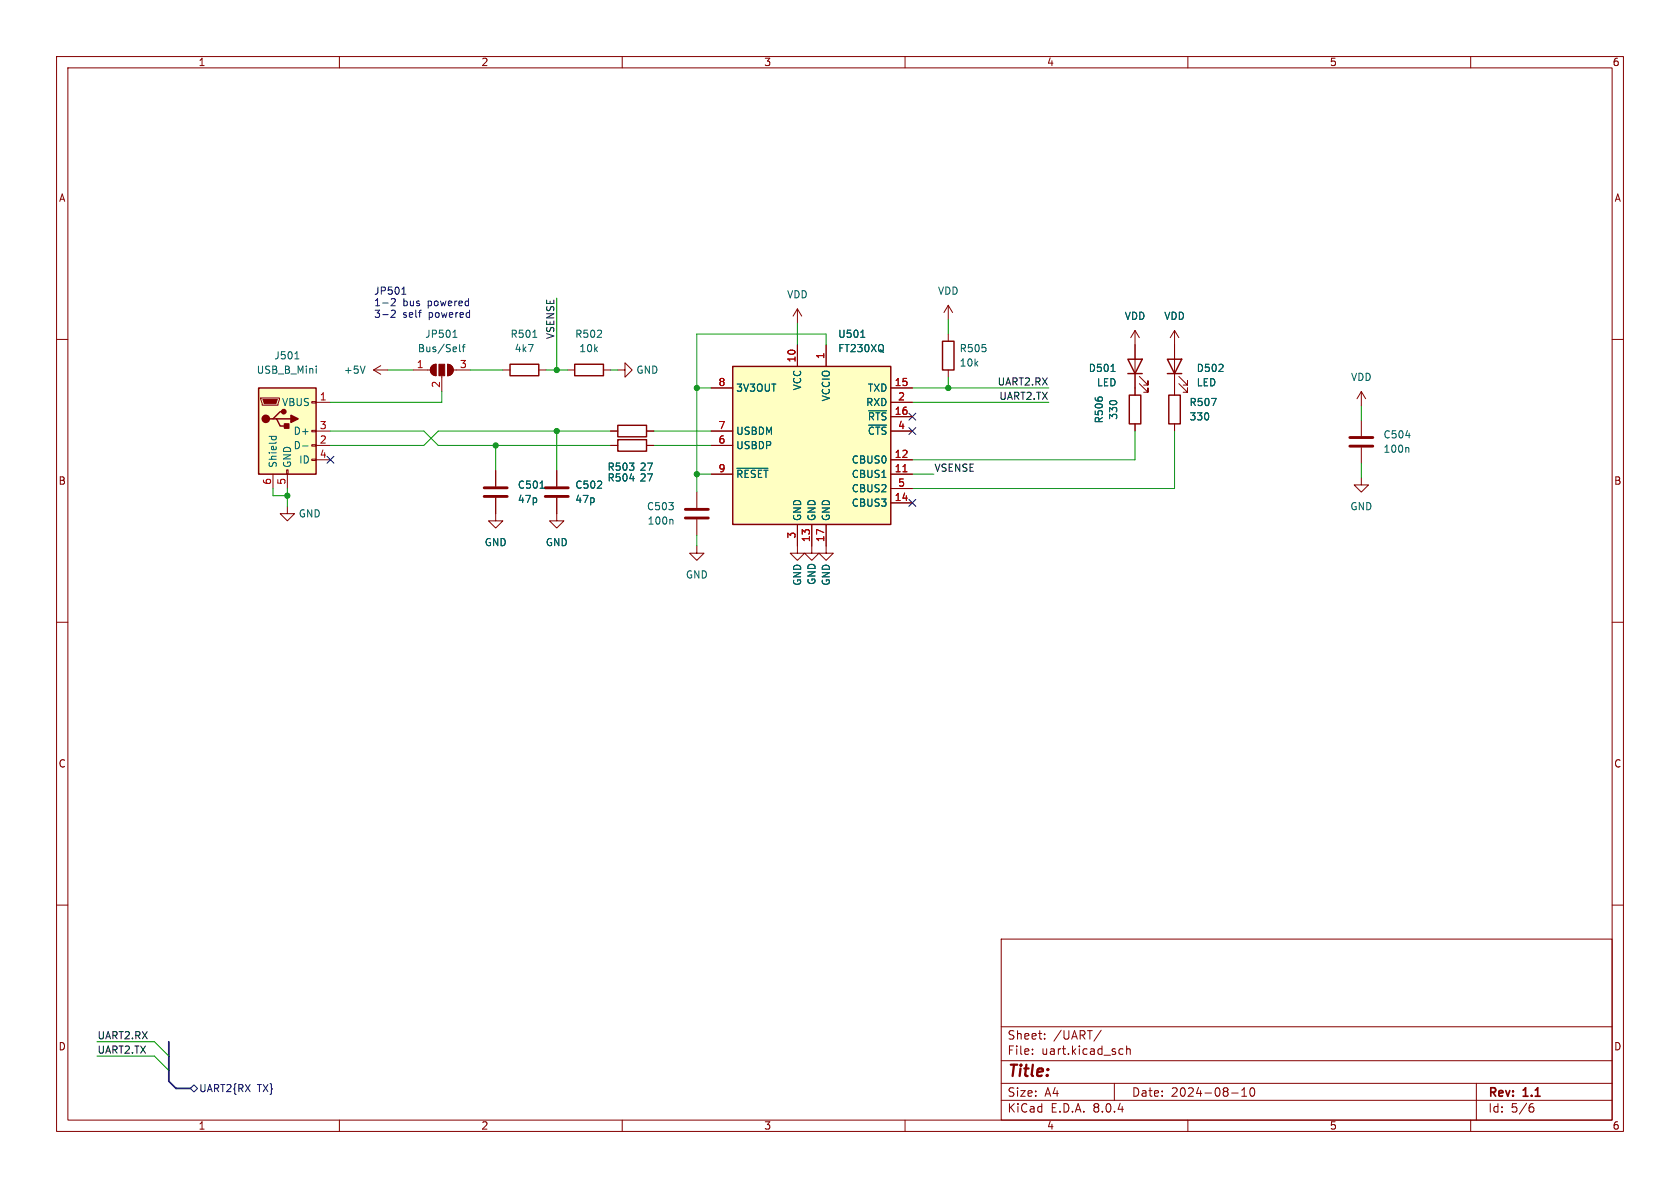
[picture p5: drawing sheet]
<svg xmlns="http://www.w3.org/2000/svg" width="297mm" height="210mm" viewBox="0 0 297 210" stroke-linecap="round" stroke-linejoin="round" font-family="sans-serif">
<g fill="none" stroke="#840000" stroke-width=".18">
<path d="M10 10h277v190h-277zM12 12h273v186h-273zM60 10v2M110 10v2M160 10v2M210 10v2M260 10v2M10 60h2M167.6 54v2.5M167.6 59.1v1.2M167.6 54l-.7 1.2M167.6 54l.8 1.2"/>
<path d="M200.7 58.4l-.8 1.3M200.7 58.4v11.5M200.7 58.4l.7 1.3M207.6 58.4v11.5M207.6 58.4l-.7 1.3M207.6 58.4l.8 1.3M285 60h2M66 65.4l1.3 .8M66 65.4h2.6M67.3 64.6l-1.3 .8M73 65.4h3.1M76.4 64.7l.7-.3v2a1.01 1.01 0 0 1-.9-.6 1.01 1.01 0 0 1 .2-1.1z"/>
<path d="M78.1 66.4v2.8M79.1 64.4a1.01 1.01 0 0 1 1 1 1.01 1.01 0 0 1-1 1zM80.1 65.4h3.1M88.9 65.4h1.3M95.2 65.4h1.3M100.3 65.4h1.3M106.7 65.4h1.2M167.6 65.4v1.3M200.7 74.9v1.3M201.4 67.8l1.5 1.5v-.7v.7h-.7M201.4 66.5l1.5 1.6v-.8v.8h-.7M207.6 74.9v1.3"/>
<path d="M208.4 67.8l1.5 1.5v-.7v.7h-.7M208.4 66.5l1.5 1.6v-.8v.8h-.7M50.8 89.5v1.3h1.3l-1.3 1.3-1.3-1.3h1.3M123.2 96.5v1.3h1.3l-1.3 1.3-1.3-1.3h1.3M141 96.5v1.3h1.2l-1.2 1.3-1.3-1.3h1.3M143.5 96.5v1.3h1.3l-1.3 1.3-1.3-1.3h1.3M146 96.5v1.3h1.3l-1.3 1.3-1.2-1.3h1.2M10 110h2M285 110h2M10 160h2M285 160h2M177 166h108v32h-108z"/>
<path d="M60 198v2M110 198v2M160 198v2M177 194.5h108M177 191.5h108M177 187.5h108M177 181.5h108M182.5 186.3v.1M182.5 185.5v.1M184.7 183.6v.1M184.7 182.8v.1M194.7 182.1l-1.3 2"/>
<path d="M197 191.5v3M198.1 185.4l.4 .1M198.5 186.3l-.4 .1M199.2 185.5l.2-.1 .3 .1 .1 .9M199.2 184.9v1.5M210 198v2M217.7 193.2h1.2M219.5 193.8h.9M219.5 192.7l.5-.4v1.5M221.2 192.4l.1-.1a.81 .81 0 0 1 .6 .6 .81 .81 0 0 1-.3 .8l-.1 .1a.81 .81 0 0 1-.6-.6 .81 .81 0 0 1 .3-.8zM260 198v2M261 191.5v6.5"/>
<path d="M270.6 195.7h.3l.3 .3-.1 .5-.5 .1M271 195.1l-.4 .1"/>
</g>
<path d="M80.1 59.6h.7M80.3 58.5l.1-.1v1.2M94.2 59.6h.7M64.5 64.7l-.4 1.3M81.2 60.9v1.1l.2 .2M81.7 61.3h.5M82.2 60.9l-.3 .2v1.1M196.4 65.7h.7M214.2 70.4h.8l-.5 1.3" fill="none" stroke="#006464" stroke-width=".18"/>
<path d="M90.2 64.4h5v2h-5zM101.6 64.4h5.1v2h-5.1zM166.6 60.3h2.1v5.1h-2.1zM199.4 63.5h2.5l-1.2 2.5zM199.4 66h2.5M199.6 69.9h2.1v5h-2.1zM206.4 63.5h2.5l-1.3 2.5zM206.4 66h2.5M206.6 69.9h2.1v5h-2.1z" fill="none" stroke="#840000" stroke-width=".25"/>
<g fill="#840000" stroke="#840000" stroke-width=".18">
<path d="M76.4 64.7l.7-.3v2a1.01 1.01 0 0 1-.9-.6 1.01 1.01 0 0 1 .2-1.1z"/>
<path d="M77.6 64.4h1v2h-1z"/>
<path d="M79.1 64.4a1.01 1.01 0 0 1 1 1 1.01 1.01 0 0 1-1 1z"/>
</g>
<path d="M45.7 68.6h10.2v15.2h-10.2z" fill="#ffffc2"/>
<path d="M45.7 68.6h10.2v15.2h-10.2zM48.3 74h.6l.6 1.3h1.3M48.9 74h2.5M50.2 72.8h-.7l-1.2 1.2h-.7M109.2 77.7h5.1v2.1h-5.1z" fill="none" stroke="#840000" stroke-width=".25"/>
<g fill="#840000" stroke="#840000" stroke-width=".25">
<path d="M51.4 73.4l1.3 .6-1.3 .7z"/>
<path d="M50.3 74.9h.8v.8h-.8z"/>
<circle cx="47" cy="74" r=".63"/>
<circle cx="50.2" cy="72.8" r=".38"/>
</g>
<g fill="none" stroke="#840000" stroke-width=".18">
<path d="M141 54.6l-.8 1.3M141 54.6v2.6M141 54.6l.7 1.3M46.1 70.4h3.3v.2l-.3 1h-2.7zM55.1 78.6h.8v.3h-.8zM55.1 76.1h.8v.2h-.8zM55.1 71h.8v.2h-.8zM55.9 71.1h2.5M55.9 78.7h2.5M55.9 76.2h2.5M107.9 78.7h1.3M114.3 78.7h1.3"/>
<path d="M48.3 83.8v2.6M50.7 83.1h.2v.7h-.2zM50.8 83.8v2.6M55.1 81.2h.8v.2h-.8zM55.9 81.3h2.5M87.6 90.8v1.3h1.3l-1.3 1.2-1.2-1.2h1.2M98.4 88v4.1h1.3l-1.3 1.2-1.2-1.2h1.2M98.4 83.2v2.8"/>
</g>
<path d="M46.5 70.6h2.5l-.2 .8h-2.1z" fill="#840000" stroke="#840000" stroke-width=".18"/>
<path d="M47.6 77.1h1.2M48.1 77.1l-.1 .4M48.8 77.1v.4M52.1 63.4h.8M53.5 78.8h1M55.9 64.7v.1M55.9 65.1v.9M111.3 84.6h.8" fill="none" stroke="#006464" stroke-width=".18"/>
<path d="M96.4 87.8h4.1M96.4 86.2h4.1" fill="none" stroke="#840000" stroke-width=".51"/>
<path d="M129.5 64.8h28v27.9h-28z" fill="#ffffc2"/>
<path d="M109.2 75.2h5.1v2h-5.1zM129.5 64.8h28v27.9h-28z" fill="none" stroke="#840000" stroke-width=".25"/>
<g fill="none" stroke="#840000" stroke-width=".18">
<path d="M107.9 76.2h1.3M107.9 78.7h1.3M109.2 65.4h1.3v-1.3l1.3 1.3-1.3 1.3v-1.3M114.3 76.2h1.3M114.3 78.7h1.3M125.7 68.6h3.8M125.7 76.2h3.8M125.7 78.7h3.8M141 61v3.8M146 61v3.8M157.5 68.6h3.8M157.5 73.7h3.8"/>
<path d="M157.5 71.1h3.8M157.5 76.2h3.8M200.7 61v2.5M200.7 66v3.9M200.7 74.9v1.3M207.6 61v2.5M207.6 66v3.9M207.6 74.9v1.3M240.7 69.2v2.6M240.7 74.3v2.8M240.7 79.1v2.8M240.7 69.2l-.8 1.3"/>
<path d="M240.7 69.2l.7 1.3M87.6 83.2v2.8M87.6 88v2.8M98.4 83.2v2.8M98.4 88v2.8M123.2 87v2.8M123.2 91.8v2.8M125.7 83.8h3.8M141 92.7v3.8M143.5 92.7v3.8M146 92.7v3.8M157.5 83.8h3.8"/>
<path d="M157.5 81.3h3.8M157.5 88.9h3.8M157.5 86.4h3.8M240.7 84.5v1.2h1.2l-1.2 1.3-1.3-1.3h1.3"/>
</g>
<path d="M159.6 83.4h.8" fill="none" stroke="#a90000" stroke-width=".18"/>
<path d="M152.2 59.6h.7M153.6 72.6h3.1M153.6 75.2h3.1M196.4 65.7h.7M214.2 70.4h.8l-.5 1.3M248.5 77h.8M248.9 79.1l.2 .2v.7M95.5 86.3h.7M111.3 84.6h.8M118.8 91.8l.2 .2v.7M130.3 82.8h5.5" fill="none" stroke="#006464" stroke-width=".18"/>
<path d="M238.6 78.9h4.1M238.6 77.3h4.1M85.6 87.8h4.1M85.6 86.2h4.1M121.2 91.6h4M121.2 90h4" fill="none" stroke="#840000" stroke-width=".51"/>
<path d="M160.7 75.6l1.2 1.2M160.7 73.1l1.2 1.2M161.9 75.6l-1.2 1.2M161.9 73.1l-1.2 1.2M57.8 80.7l1.2 1.2M59 80.7l-1.2 1.2M160.7 88.3l1.2 1.2M161.9 88.3l-1.2 1.2M33.7 192.4l.6-.6 .6 .6-.6 .6z" fill="none" stroke="#000084" stroke-width=".18"/>
<path d="M69.2 55l.4-.2 .3 .4-.8 .9h.8M69.3 52.8l-.1 .1M69.6 52.8l.3 .2-.1 .3-.7 .8h.8M71 52h.8M71.3 50.9l.1-.2v1.3" fill="none" stroke="#0000c2" stroke-width=".18"/>
<path d="M29.8 184.2v6.9l1.3 1.3h2.6" fill="none" stroke="#000084" stroke-width=".3"/>
<g fill="none" stroke="#009600" stroke-width=".18">
<path d="M98.4 52.7v12.7M141 57.2v3.8M167.6 56.5v2.6M58.4 76.2h16.5l2.6 2.5h30.4M68.6 65.4h4.4M78.1 69.2v1.9h-19.7M83.2 65.4h5.7M87.6 78.7v4.5M96.5 65.4h3.8M98.4 76.2v7M107.9 76.2h-30.4l-2.6 2.5h-16.5M107.9 65.4h1.3"/>
<path d="M115.6 78.7h10.1M115.6 76.2h10.1M123.2 68.6h2.5M146 61v-1.9h-22.8v27.9M161.3 68.6h24.1M161.3 71.1h24.1M167.6 66.7v1.9M200.7 76.2v5.1h-39.4M207.6 76.2v10.2h-46.3M240.7 71.8v2.5M48.3 86.4v1.2h2.5M50.8 86.4v3.1"/>
<path d="M123.2 83.8h2.5M123.2 94.6v1.9M161.3 83.8h3.8M240.7 81.9v2.6M17.1 184.2h10.2l2.5 2.5M17.1 186.7h10.2l2.5 2.5"/>
</g>
<g fill="#009600" stroke="#009600" stroke-width=".18">
<circle cx="123.2" cy="83.8" r=".46"/>
<circle cx="123.2" cy="68.6" r=".46"/>
<circle cx="98.4" cy="65.4" r=".46"/>
<circle cx="98.4" cy="76.2" r=".46"/>
<circle cx="50.8" cy="87.6" r=".46"/>
<circle cx="87.6" cy="78.7" r=".46"/>
<circle cx="167.6" cy="68.6" r=".46"/>
</g>
<text font-size="2.8" fill="#840000" x="178" y="190.9">Title:</text>
<g font-size="2.1" fill="#840000">
<text x="178" y="184">Sheet:</text>
<text x="186.2" y="184">/UART/</text>
<text x="178" y="186.7">File:</text>
<text x="184.1" y="186.7">uart.kicad_sch</text>
<text x="178" y="196.9">KiCad</text>
<text x="178" y="194.1">Size:</text>
<text x="184.7" y="194.1">A4</text>
<text x="185.7" y="196.9">E.D.A.</text>
<text x="193.3" y="196.9">8.0.4</text>
<text x="200" y="194.1">Date:</text>
<text x="207" y="194.1">2024-08-10</text>
<text x="263" y="194.3">Rev:</text>
<text x="263" y="196.9">Id:</text>
<text x="267.1" y="196.9">5/6</text>
<text x="269.4" y="194.3">1.1</text>
</g>
<g font-size="1.8" fill="#840000">
<text x="35" y="11.9">1</text>
<text x="85" y="11.9">2</text>
<text x="135" y="11.9">3</text>
<text x="185" y="11.9">4</text>
<text x="235" y="11.9">5</text>
<text x="285" y="11.9">6</text>
<text x="10.3" y="35.9">A</text>
<text x="285.3" y="35.9">A</text>
<text x="10.3" y="85.9">B</text>
<text x="285.3" y="85.9">B</text>
<text x="10.3" y="135.9">C</text>
<text x="285.3" y="135.9">C</text>
<text x="10.3" y="185.9">D</text>
<text x="285.3" y="185.9">D</text>
<text x="35" y="199.9">1</text>
<text x="85" y="199.9">2</text>
<text x="135" y="199.9">3</text>
<text x="185" y="199.9">4</text>
<text x="235" y="199.9">5</text>
<text x="285" y="199.9">6</text>
</g>
<g font-size="1.8" fill="#0000c2">
<text x="66" y="52.2">JP501</text>
<text x="66" y="54.2">1-2</text>
<text x="66" y="56.3">3-2</text>
<text x="71.2" y="54.2">bus</text>
<text x="71.2" y="56.3">self</text>
<text x="75.7" y="54.2">powered</text>
<text x="75.9" y="56.3">powered</text>
</g>
<g font-size="1.8" fill="#006464">
<text x="139.1" y="52.9">VDD</text>
<text x="165.7" y="52.3">VDD</text>
<text x="75.1" y="59.9">JP501</text>
<text x="90.2" y="59.9">R501</text>
<text x="101.6" y="59.9">R502</text>
<text x="148.1" y="59.9">U501</text>
<text x="198.7" y="56.7">VDD</text>
<text x="205.7" y="56.7">VDD</text>
<text x="48.4" y="63.7">J501</text>
<text x="73.8" y="62.5">Bus/Self</text>
<text x="90.9" y="62.5">4k7</text>
<text x="102.3" y="62.5">10k</text>
<text x="148.1" y="62.5">FT230XQ</text>
<text x="169.6" y="62.5">R505</text>
<text x="169.6" y="65">10k</text>
<text x="192.4" y="66">D501</text>
<text x="211.5" y="66">D502</text>
<text x="45.3" y="66.3">USB_B_Mini</text>
<text x="49.8" y="72">VBUS</text>
<text x="60.7" y="66.3">+5V</text>
<text x="112.4" y="66.3">GND</text>
<text x="130" y="69.4">3V3OUT</text>
<text x="141.8" y="69.1" transform="rotate(-90 141.8 69.1)">VCC</text>
<text x="146.9" y="71" transform="rotate(-90 146.9 71)">VCCIO</text>
<text x="153" y="72">RXD</text>
<text x="153.3" y="69.4">TXD</text>
<text x="193.8" y="68.5">LED</text>
<text x="210.2" y="72">R507</text>
<text x="211.5" y="68.5">LED</text>
<text x="238.7" y="67.5">VDD</text>
<text x="51.8" y="77.1">D+</text>
<text x="130" y="77.1">USBDM</text>
<text x="153.3" y="74.5">~{RTS}</text>
<text x="153.3" y="77.1">~{CTS}</text>
<text x="195.2" y="74.9" transform="rotate(-90 195.2 74.9)">R506</text>
<text x="197.7" y="74.3" transform="rotate(-90 197.7 74.3)">330</text>
<text x="210.2" y="74.5">330</text>
<text x="244.5" y="77.7">C504</text>
<text x="49.1" y="82.8" transform="rotate(-90 49.1 82.8)">Shield</text>
<text x="51.7" y="82.8" transform="rotate(-90 51.7 82.8)">GND</text>
<text x="51.8" y="79.6">D-</text>
<text x="52.8" y="82.1">ID</text>
<text x="107.3" y="83.4">R503</text>
<text x="113" y="83.4">27</text>
<text x="130" y="79.6">USBDP</text>
<text x="150.5" y="82.1">CBUS0</text>
<text x="244.5" y="80.2">100n</text>
<text x="91.4" y="86.6">C501</text>
<text x="91.4" y="89.1">47p</text>
<text x="101.6" y="86.6">C502</text>
<text x="101.6" y="89.1">47p</text>
<text x="107.3" y="85.3">R504</text>
<text x="113" y="85.3">27</text>
<text x="130" y="84.7">~{RESET}</text>
<text x="150.5" y="84.7">CBUS1</text>
<text x="150.5" y="89.8">CBUS3</text>
<text x="150.5" y="87.2">CBUS2</text>
<text x="52.7" y="91.7">GND</text>
<text x="114.3" y="90.4">C503</text>
<text x="114.4" y="92.9">100n</text>
<text x="141.8" y="92.2" transform="rotate(-90 141.8 92.2)">GND</text>
<text x="144.4" y="92.2" transform="rotate(-90 144.4 92.2)">GND</text>
<text x="146.9" y="92.2" transform="rotate(-90 146.9 92.2)">GND</text>
<text x="238.6" y="90.4">GND</text>
<text x="85.6" y="96.7">GND</text>
<text x="96.4" y="96.7">GND</text>
<text x="121.2" y="102.5">GND</text>
<text x="141.8" y="103.6" transform="rotate(-90 141.8 103.6)">GND</text>
<text x="144.4" y="103.5" transform="rotate(-90 144.4 103.5)">GND</text>
<text x="146.9" y="103.6" transform="rotate(-90 146.9 103.6)">GND</text>
</g>
<g font-size="1.8" fill="#a90000">
<text x="73.6" y="65.2">1</text>
<text x="81.2" y="65.2">3</text>
<text x="140.7" y="64.2" transform="rotate(-90 140.7 64.2)">10</text>
<text x="145.8" y="63.6" transform="rotate(-90 145.8 63.6)">1</text>
<text x="56.4" y="70.9">1</text>
<text x="77.9" y="68.7" transform="rotate(-90 77.9 68.7)">2</text>
<text x="126.9" y="68.3">8</text>
<text x="158.1" y="68.3">15</text>
<text x="158.7" y="70.9">2</text>
<text x="56.4" y="75.9">3</text>
<text x="126.9" y="75.9">7</text>
<text x="158.1" y="73.4">16</text>
<text x="158.7" y="75.9">4</text>
<text x="56.4" y="78.5">2</text>
<text x="56.4" y="81">4</text>
<text x="126.9" y="78.5">6</text>
<text x="126.9" y="83.6">9</text>
<text x="158.1" y="83.6">11</text>
<text x="158.1" y="81">12</text>
<text x="48" y="85.8" transform="rotate(-90 48 85.8)">6</text>
<text x="50.5" y="85.8" transform="rotate(-90 50.5 85.8)">5</text>
<text x="158.1" y="88.6">14</text>
<text x="158.7" y="86.1">5</text>
<text x="140.7" y="95.3" transform="rotate(-90 140.7 95.3)">3</text>
<text x="143.3" y="95.9" transform="rotate(-90 143.3 95.9)">13</text>
<text x="145.8" y="95.9" transform="rotate(-90 145.8 95.9)">17</text>
</g>
<g font-size="1.8" fill="#0f0f0f">
<text x="98.1" y="60" transform="rotate(-90 98.1 60)">VSENSE</text>
<text x="176.3" y="68.2">UART2.RX</text>
<text x="176.6" y="70.8">UART2.TX</text>
<text x="165.1" y="83.5">VSENSE</text>
<text x="17.1" y="183.8">UART2.RX</text>
<text x="17.1" y="186.3">UART2.TX</text>
</g>
<g font-size="1.8" fill="#000084">
<text x="35.1" y="193.3">UART2{RX</text>
<text x="45.5" y="193.3">TX}</text>
</g>
</svg>
